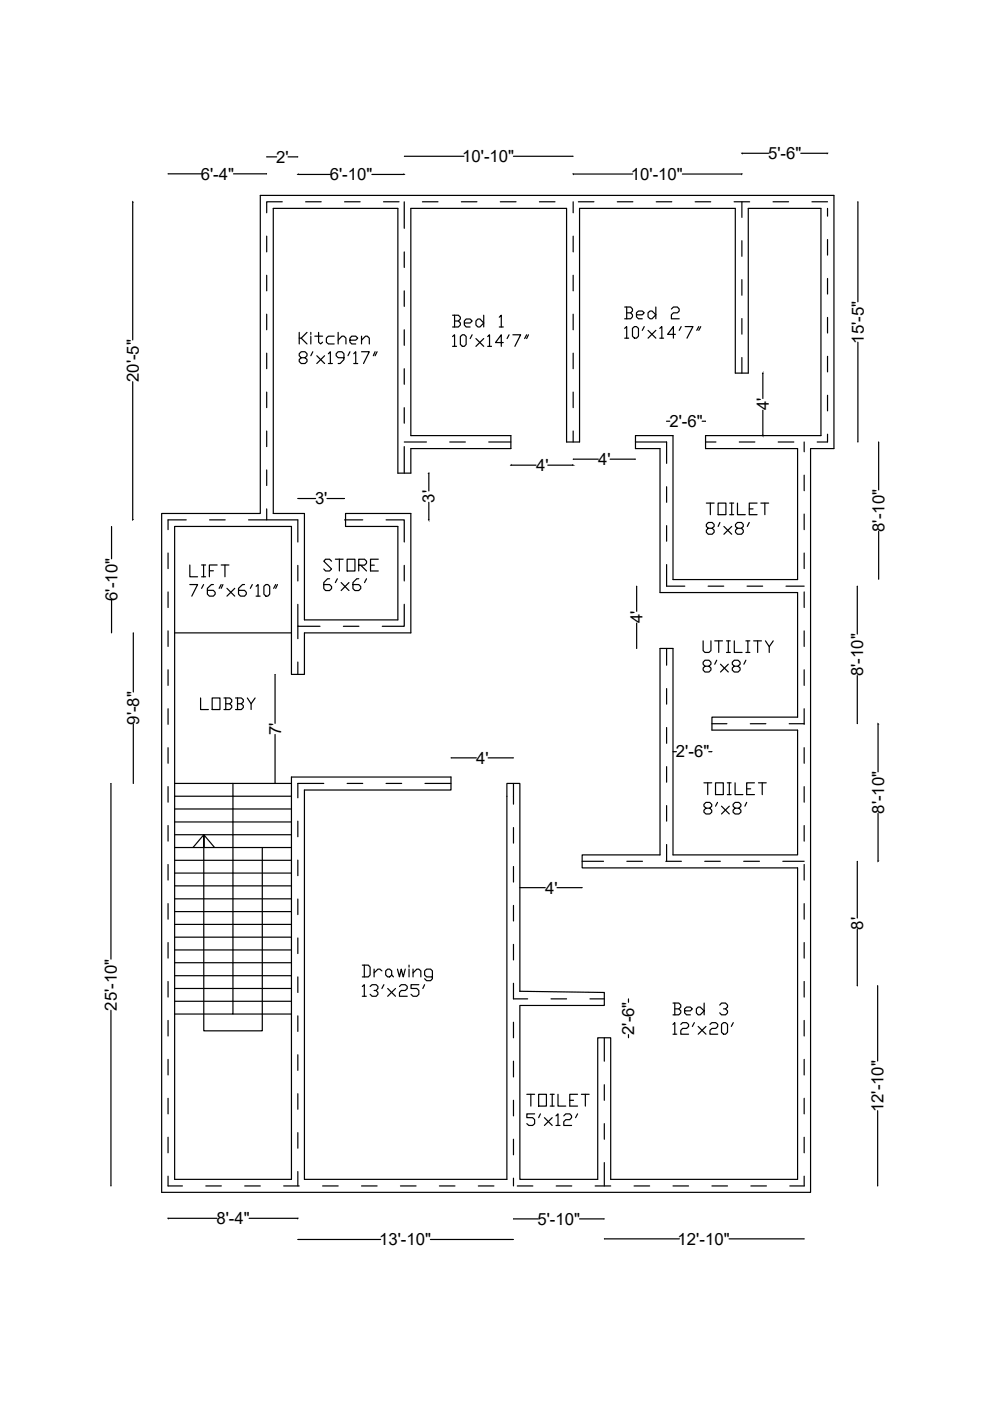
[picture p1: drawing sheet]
<svg xmlns="http://www.w3.org/2000/svg" width="210mm" height="297mm" viewBox="0 0 210 297" stroke-linecap="round" stroke-linejoin="round" font-family="sans-serif">
<!-- layer: Layer2 -->
<g fill="none" stroke="#000" stroke-width=".25">
<path d="M56.5 50.1v3.3M56.5 58.4v3.3M59.8 42.8h-3.3v2.3M64.8 42.8h3.3M73.1 42.8h3.3M81.3 42.8h3.3M85.7 42.8v5.6M85.7 53.4v3.3M89.6 42.8h3.3M97.8 42.8h3.3M106.1 42.8h3.3M114.4 42.8h3.3"/>
<path d="M121.5 42.8v2.3M121.5 50.1v3.3M121.5 58.4v3.3M122.6 42.8h3.3M130.9 42.8h3.3M139.1 42.8h3.3M147.4 42.8h3.3M155.6 42.8h3.3M157.3 42.8v3.3M157.3 51v3.3M157.3 59.3v3.3M163.9 42.8h3.3"/>
<path d="M172.2 42.8h3.3M175.5 44.2v1.6M175.5 50.8v3.3M175.5 59v3.3M56.5 66.6v3.3M56.5 74.9v3.3M85.7 61.7v3.3M85.7 69.9v3.3M85.7 78.2v3.3M121.5 66.6v3.3M121.5 74.9v3.3M157.3 67.5v3.4"/>
<path d="M157.3 75.8v3.3M175.5 67.3v3.3M175.5 75.6v3.3M56.5 83.1v3.3M56.5 91.4v3.3M56.5 99.6v3.3M85.7 93.7h4.7M85.7 86.4v3.3M85.7 94.7v5.6M95.4 93.7h3.3M103.6 93.7h4.7M121.5 83.1v3.3"/>
<path d="M121.5 91.4v2.3M134.7 93.7h6.6v4.5M149.6 93.7h2.2M156.7 93.7h3.3M165 93.7h3.3M170.5 93.7v2.1M175.5 83.8v3.3M175.5 92.1v1.6h-2.2M35.6 117.2v3.4M39.5 110.2h-3.9v2.1M44.4 110.2h3.3M56.5 107.9v2.3h-3.8"/>
<path d="M56.5 110.2h6.6v4.7M63.1 119.9v3.3M73.1 110.2h3.8M81.9 110.2h3.8v4.7M85.7 119.9v3.3M141.3 119.7v4.6h3.9M141.3 103.2v3.3M141.3 111.4v3.4M170.5 100.7v3.3M170.5 109v3.3M170.5 117.2v3.4M35.6 125.5v3.3"/>
<path d="M35.6 133.8v3.3M63.1 128.1v4.7h4.7M63.1 132.8v2.6M72.8 132.8h3.3M85.7 128.1v4.7h-4.6M141.3 137.5v3.5M150.1 124.3h3.3M158.4 124.3h3.3M166.7 124.3h3.8M170.5 125.5v3.3M170.5 133.8v3.3M35.6 142v3.3"/>
<path d="M35.6 150.3v3.3M35.6 158.5v3.3M63.1 140.4v2.6M141.3 146v3.3M141.3 154.2v3.4M150.9 153.4h3.2M159.1 153.4h3.3M167.3 153.4h3.2M170.5 142v3.3M170.5 150.3v3.3M170.5 158.5v3.3M35.6 166.8v3.3"/>
<path d="M35.6 175v3.3M63.1 174.1v3.3M68.7 166.1h-5.6v3M73.6 166.1h3.3M81.9 166.1h3.3M90.1 166.1h5.5M108.9 166.1v4.4M108.9 175.5v3.3M141.3 162.5v3.3M141.3 170.8v3.3M141.3 179.1v3.5M170.5 166.8v3.3"/>
<path d="M170.5 175v3.3M35.6 183.3v3.3M35.6 191.6v3.3M35.6 199.8v3.3M63.1 182.4v3.3M63.1 190.6v3.3M63.1 198.9v3.3M108.9 183.7v3.3M108.9 192v3.3M123.4 182.6h4.6M132.9 182.6h3.3M141.2 182.6h3.3"/>
<path d="M149.4 182.6h3.3M157.7 182.6h3.3M166 182.6h4.5M170.5 183.3v3.3M170.5 191.6v3.3M170.5 199.8v3.3M35.6 208.1v3.3M35.6 216.4v3.3M63.1 207.1v3.3M63.1 215.4v3.3M108.9 200.2v3.3M108.9 208.5v3.3h3"/>
<path d="M108.9 216.7v3.3M116.8 211.8h3.3M125.1 211.8h3M170.5 208.1v3.3M170.5 216.4v3.3M35.6 224.6v3.3M35.6 232.9v3.3M63.1 223.6v3.3M63.1 231.9v3.3M108.9 225v3.3M108.9 233.3v3.3M128.1 220v5"/>
<path d="M128.1 230v3.3M128.1 238.2v3.3M170.5 224.6v3.3M170.5 232.9v3.3M35.6 249.4v2h3.1M35.6 241.1v3.3M43.6 251.4h3.3M51.9 251.4h3.3M60.1 251.4h3.3M63.1 240.1v3.3M63.1 248.4v3M68.4 251.4h3.3"/>
<path d="M76.7 251.4h3.3M84.9 251.4h3.3M93.2 251.4h3.3M101.4 251.4h3.3M108.9 241.5v3.3M108.9 249.8v1.6M109.7 251.4h3.3M117.9 251.4h3.3M126.2 251.4h3.3M128.1 246.5v4.9M134.4 251.4h3.3M142.7 251.4h3.3"/>
<path d="M150.9 251.4h3.3M159.2 251.4h3.3M170.5 249.4v2h-3M170.5 241.1v3.3"/>
</g>
<!-- layer: 0 -->
<g fill="none" stroke="#000" stroke-width=".25">
<path d="M35.7 36.9h7M49.5 36.9h7M56.6 33.3h2.1M61.1 33.3h2M63.2 37h6.8M78.9 37h6.8M85.8 33.1h12.6M108.9 33.1h12.5M121.6 36.9h12.5M144.7 36.9h12.6M157.3 32.5h5.7M169.8 32.5h5.6"/>
<path d="M28.1 42.8v29.3M55.2 41.4h121.6v53.7h-4.9v157.7h-137.6v-143.9h20.9zM57.9 44.2h26.5v56.1h2.7v-5.2h21.2v-2.7h-21.2v-48.2h33v49.5h2.8v-49.5h33v34.9h2.8v-34.9h15.4v48.2h-24.5v2.7h19.5v27.8h-26.4v-30.5h-8v2.7h5.2v30.5h29.2v26.4h-18.2v2.8h18.2v26.5h-26.4v-43.8h-2.8v43.8h-16.5v2.7h45.7v66h-39.6v-30h-2.8v30h-16.5v-36.8h17.9v-2.8l-17.9-.2v-44.1h-2.7v83.9h-43v-82.5h31.1v-2.8h-33.8v85.3h-24.8v-138.4h24.8v31.4h2.7v-8.8h22.6v-25.3h-13.8v2.7h11.1v19.8h-19.9v-22.5h-6.6zM181.9 42.8v21.2M63.4 70.5v2.4M63.9 75.8l-.5-.4v-.4l.5-.4h.8l.4 .4v.4l-.4 .4h-.8l-.5 .4v.5l.5 .4h.8l.4-.4v-.5l-.4-.4M63.9 71.7l1.2 1.2M65.1 70.5l-1.2 1.2h-.5M65.9 70.5v.4M65.9 71.3v1.6M66.3 74.6l-.4 .8M66.7 71.3h1.7"/>
<path d="M67.2 75.4l1.6 1.7M67.5 70.5v2l.5 .4 .4-.4M68.8 75.4l-1.6 1.7M69.6 75l.4-.4v2.5M69.6 77.1h.9M70.9 71.3h-1.3l-.4 .4v.8l.4 .4h1.3M71.7 72.1l.8-.8h.4l.4 .4v1.2M71.7 70.5v2.4M72.9 75.8h-1.2l-.4-.4v-.4l.4-.4h.8l.4 .4v1.2l-.8 .9h-.4M74.2 72.1h1.2l.4-.4-.4-.4h-.8l-.4 .4v.8l.4 .4h.8M74.2 74.6l-.4 .8M75 75l.4-.4v2.5"/>
<path d="M75 77.1h.8M76.7 72.1l.8-.8h.4l.4 .4v1.2M76.7 74.6h1.6l-1.2 2.5M76.7 71.3v1.6M79.5 74.6l-.4 .8M80 74.6l-.5 .8M96 66.8h1.2l.4 .5v.3l-.4 .5M96 71.4l.4-.4v2.4M96 73.4h.8M96.4 68.1h.8l.4 .4v.4l-.4 .4h-1.2M96.4 66.8v2.5M97.6 71.4l.4-.4h.5l.3 .4v1.6l-.3 .4h-.5l-.4-.4z"/>
<path d="M98.5 68.5h1.2l.4-.4-.4-.5h-.9l-.3 .5v.8l.3 .4h.9M100.1 71l-.4 .8M100.9 68.1l.4-.5h.5l.8 .9-.8 .8h-.5l-.4-.4zM100.9 71.8l1.7 1.6M102.6 66.8v2.5M102.6 71.8l-1.7 1.6M103.4 71.4l.4-.4v2.4M103.4 73.4h.8M105.9 67.3l.4-.5v2.5M105.9 69.3h.8M106.7 72.6h-1.6l1.2-1.6v2.4M107.9 71l-.4 .8"/>
<path d="M108.7 71h1.7l-1.2 2.4M111.7 71l-.5 .8M112 71l-.3 .8M132.4 65.1h1.3l.4 .4v.4l-.4 .4M132.4 69.6l.5-.4v2.5M132.4 71.7h.9M132.9 66.3h.8l.4 .4v.5l-.4 .4h-1.3M132.9 65.1v2.5M134.1 69.6l.4-.4h.4l.5 .4v1.7l-.5 .4h-.4l-.4-.4zM134.9 66.7h1.3l.4-.4-.4-.4h-.8l-.5 .4v.9l.5 .4h.8M136.6 69.2l-.4 .8M137.4 66.3l.4-.4h.4l.9 .8-.9 .9h-.4l-.4-.4z"/>
<path d="M137.4 70l1.7 1.7M139.1 65.1v2.5M139.1 70l-1.7 1.7M139.9 69.6l.4-.4v2.5M139.9 71.7h.8M142.4 65.5l.4-.4h.8l.4 .4v.4l-.4 .4h-.8l-.4 .4v.9h1.6M143.2 70.9h-1.7l1.3-1.7v2.5M144.4 69.2l-.4 .8M145.3 69.2h1.6l-1.2 2.5M148.2 69.2l-.5 .8M148.6 69.2l-.4 .8M161.7 79.2v5.3"/>
<path d="M181.9 72.5v21.2M28.1 80.9v29.3M108.4 98.6h5.3M116.1 98.6h5.3M121.6 97.4h5.3M129.4 97.4h5.2M141.4 89.3h.6M148.9 89.3h.6M161.7 87v5.3M186.3 93.8v10.1M23.7 111.7v6.8M40.2 119.8v2.5h1.7"/>
<path d="M42.7 119.8h.9M43.2 119.8v2.5M46 119.8h-1.6v2.5M46.9 119.8h1.6M47.7 119.8v2.5M63.2 105.7h3.7M69.3 105.7h3.7M70.3 119l-.4-.4h-.9l-.3 .4 1.6 1.6-.4 .5h-.9l-.3-.5M71.1 118.6h1.7M72 118.6v2.5M73.6 118.6h1.7v2.5h-1.7zM76.1 119.8h1.2l.4-.4v-.4l-.4-.4h-1.2v2.5"/>
<path d="M76.5 119.8l1.2 1.3M78.6 119.8h.8M80.2 118.6h-1.6v2.5h1.6M90.9 100.4v3.7M90.9 106.5v3.7M149.8 106.7h1.6M150.2 112l-.4-.4v-.4l.4-.4h.8l.4 .4v.4l-.4 .4h-.8l-.4 .4v.4l.4 .5h.8l.4-.5v-.4l-.4-.4M150.6 106.7v2.4M152.3 106.7h1.6v2.4h-1.6zM152.6 110.8l-.3 .8M153.5 111.6l1.6 1.7M154.7 106.7h.9"/>
<path d="M154.7 109.1h.9M155.1 106.7v2.4M155.1 111.6l-1.6 1.7M156.4 106.7v2.4h1.6M156.4 112l-.5-.4v-.4l.5-.4h.8l.4 .4v.4l-.4 .4h-.8l-.5 .4v.4l.5 .5h.8l.4-.5v-.4l-.4-.4M158.9 107.9h.8M158.9 110.8l-.5 .8M160.5 106.7h-1.6v2.4h1.6M161.3 106.7h1.7M162.2 106.7v2.4M186.3 112.7v10.1M23.7 127.3v6.8"/>
<path d="M28.3 134.2v12.5M37 134.2h24.8M40.2 123.9h1.7l-1.2 2.5M42.7 122.3h.9M43.2 123.9l-.5 .8M44.4 121h.8M45.2 123.9h-.4l-.8 .8v1.3l.4 .4h.8l.4-.4v-.4l-.4-.4h-1.2M46.9 123.9l-.4 .8M47.3 123.9l-.4 .8M48.1 124.7l1.7 1.7M49.8 124.7l-1.7 1.7M51.8 123.9h-.4l-.8 .8v1.3l.4 .4h.8l.4-.4v-.4l-.4-.4h-1.2"/>
<path d="M53.5 123.9l-.4 .8M54.3 124.3l.4-.4v2.5M54.3 126.4h.8M56 124.3l.4-.4h.4l.4 .4v1.7l-.4 .4h-.4l-.4-.4zM58.4 123.9l-.4 .8M58.8 123.9l-.4 .8M69.9 122.7h-.4l-.8 .8v1.3l.3 .4h.9l.4-.4v-.4l-.4-.5h-1.2M71.5 122.7l-.4 .8M72.3 123.5l1.7 1.7M74 123.5l-1.7 1.7M76.1 122.7h-.5l-.8 .8v1.3l.5 .4h.8l.4-.4v-.4l-.4-.5h-1.3M77.7 122.7l-.4 .8"/>
<path d="M135 124.3v5.3M135 132.1v5.3M149.1 135.9v2.1l.4 .3h.8l.4-.3v-2.1M151.5 135.9h1.7M152 140l-.5 .8M152.4 135.9v2.4M154 135.9h.8M154 138.3h.8M154.4 135.9v2.4M155.7 135.9v2.4h1.6M158.1 135.9h.9M158.1 138.3h.9"/>
<path d="M158.1 140l-.4 .8M158.6 135.9v2.4M159.8 135.9h1.6M160.6 135.9v2.4M162.3 135.9l.8 1.2v1.2M163.9 135.9l-.8 1.2M181.8 124.3v10.1M28.3 153.5v12.6M58.3 143v10.4M58.3 155.7v10.4M142.7 159.4h.7M149.5 141.3l-.4-.5v-.4l.4-.4h.8l.4 .4v.4l-.4 .5h-.8l-.4 .3v.5l.4 .4h.8l.4-.4v-.5l-.4-.3"/>
<path d="M150.3 159.4h.6M152.8 140.8l1.6 1.7M154.4 140.8l-1.6 1.7M155.7 141.3l-.4-.5v-.4l.4-.4h.8l.4 .4v.4l-.4 .5h-.8l-.4 .3v.5l.4 .4h.8l.4-.4v-.5l-.4-.3M181.8 143.2v10.2M186.2 153.5v10.1M23.5 166.1v37.3M37 166.1h24.8M37 168.8h24.8M37 171.5h24.8M37 174.3h24.8M37 177h24.8"/>
<path d="M37 179.7h24.8M43.2 179.7v-2.7v2.7M43.2 177l-2.3 2.7M45.5 179.7l-2.3-2.7v41.6h12.4v-38.9M49.4 166.1v48.9h-12.4M95.7 160.7h5.3M103.5 160.7h5.3M149.3 166h1.6M149.7 171.4l-.4-.5v-.4l.4-.4h.8l.4 .4v.4l-.4 .5h-.8l-.4 .4v.4l.4 .4h.8l.4-.4v-.4l-.4-.4M150.1 166v2.5M151.7 166h1.7v2.5h-1.7zM152.1 170.1l-.4 .8"/>
<path d="M153 170.9l1.6 1.7M154.2 166h.8M154.2 168.5h.8M154.6 166v2.5M154.6 170.9l-1.6 1.7M155.9 166v2.5h1.6M155.9 171.4l-.5-.5v-.4l.5-.4h.8l.4 .4v.4l-.4 .5h-.8l-.5 .4v.4l.5 .4h.8l.4-.4v-.4l-.4-.4M158.3 167.2h.9M158.3 170.1l-.4 .8M160 166h-1.7v2.5h1.7M160.8 166h1.7M161.6 166v2.5"/>
<path d="M186.2 172.5v10.1M37 182.4h24.8M37 185.1h24.8M37 187.8h24.8M37 190.6h24.8M37 193.3h24.8M37 196h24.8M37 198.7h24.8M110.3 188.2h5.3M118.1 188.2h5.3M181.8 182.7v11.9M181.8 197v12"/>
<path d="M23.5 214.2v37.2M37 201.4h24.8M37 204.1h24.8M37 206.9h24.8M37 209.6h24.8M37 212.3h24.8M49.4 215h12.4M76.8 204.6h1.3l.4 .4v1.7l-.4 .4h-1.3M76.8 209.2l.4-.4v2.4M76.8 211.2h.9M77.2 204.6v2.5M78.5 209.2l.4-.4h.8l.4 .4v.4l-.4 .4h-.4"/>
<path d="M79.3 205.5v1.6M79.7 210l.4 .4v.4l-.4 .4h-.8l-.4-.4M81 205.9l-.5-.4h-.4l-.8 .8M81.4 208.8l-.4 .8M81.8 205.9l.4-.4h.4l.4 .4v.8l-.4 .4h-.4l-.4-.4zM82.2 209.6l1.6 1.6M83 206.7l.4 .4M83.8 209.6l-1.6 1.6M84.3 205.5l.4 1.6 .4-1.6 .4 1.6 .4-1.6M84.7 209.2l.4-.4h.8l.4 .4v.4l-.4 .4h-.8l-.4 .4v.8h1.6M86.7 204.6v.4M86.7 205.5v1.6"/>
<path d="M87.6 206.3l.8-.8h.4l.4 .4v1.2M87.6 205.5v1.6M88.8 208.8h-1.6v.8h1.2l.4 .4v.8l-.4 .4h-.8l-.4-.4M90 208.8l-.4 .8M91.7 207.1h-1.2l-.5-.4v-.8l.5-.4h.8l.4 .4v1.6l-.4 .4h-.8l-.5-.4M133.3 211.9v.6M133.3 219.4v.6M142.7 212.7h1.2l.4 .4v.4l-.4 .4M142.7 217.2l.4-.4v2.5M142.7 219.3h.8M143.1 213.9h.8l.4 .4v.4l-.4 .5h-1.2M143.1 212.7v2.5"/>
<path d="M144.3 217.2l.4-.4h.9l.4 .4v.4l-.4 .4h-.9l-.4 .5v.8h1.7M145.1 214.3h1.3l.4-.4-.4-.4h-.8l-.5 .4v.8l.5 .5h.8M147.2 216.8l-.4 .8M148 213.5h.4l.9 .8-.9 .9h-.4l-.4-.5v-.8zM148 217.6l1.7 1.7M149.3 212.7v2.5M149.7 217.6l-1.7 1.7M150.5 217.2l.4-.4h.9l.4 .4v.4l-.4 .4h-.9l-.4 .5v.8h1.7M152.6 213.1l.4-.4h.8l.4 .4v.4l-.4 .4h-.4M153 217.2l.4-.4h.4l.4 .4v1.6l-.4 .5h-.4l-.4-.5zM153.8 213.9l.4 .4v.4l-.4 .5h-.8l-.4-.5M155.5 216.8l-.4 .8"/>
<path d="M186.1 209v15.9M111.7 232h1.7M112.6 232v2.5M113.4 236.2h-1.7v.8h1.2l.5 .4v.8l-.5 .4h-.8l-.4-.4M114.2 232h1.7v2.5h-1.7zM114.6 236.2l-.4 .8M115.4 237l1.7 1.6M116.7 232h.8M116.7 234.5h.8M117.1 232v2.5M117.1 237l-1.7 1.6M117.9 236.6l.4-.4v2.4"/>
<path d="M117.9 238.6h.8M118.3 232v2.5h1.7M119.5 236.6l.5-.4h.8l.4 .4v.4l-.4 .4h-.8l-.5 .4v.8h1.7M120.8 233.3h.8M122.5 232h-1.7v2.5h1.7M122.5 236.2l-.5 .8M123.3 232h1.6M124.1 232v2.5M186.1 235.5v15.9M35.7 258.3h10.3M52.8 258.3h10.3M108.9 258.4h5.2"/>
<path d="M122.9 258.4h5.1M63.2 262.8h17.5M91.3 262.8h17.5M128.2 262.7h15.8M154.6 262.7h15.9"/>
</g>
<text font-size="5.7" x="41.3" y="151.7">LOBBY</text>
<g font-size="3.6">
<text x="58.6" y="34.5">2'</text>
<text x="98" y="34.4">10'-10&quot;</text>
<text x="162.8" y="33.8">5'-6&quot;</text>
<text x="42.6" y="38.1">6'-4&quot;</text>
<text x="69.9" y="38.2">6'-10&quot;</text>
<text x="133.8" y="38.2">10'-10&quot;</text>
<text x="183.1" y="72.9" transform="rotate(-90 183.1 72.9)">15'-5&quot;</text>
<text x="29.4" y="81" transform="rotate(-90 29.4 81)">20'-5&quot;</text>
<text x="163" y="87" transform="rotate(-90 163 87)">4'</text>
<text x="141.9" y="90.6">2'-6&quot;</text>
<text x="113.7" y="99.9">4'</text>
<text x="126.9" y="98.6">4'</text>
<text x="66.8" y="106.9">3'</text>
<text x="92.1" y="106.6" transform="rotate(-90 92.1 106.6)">3'</text>
<text x="187.5" y="112.8" transform="rotate(-90 187.5 112.8)">8'-10&quot;</text>
<text x="24.9" y="127.4" transform="rotate(-90 24.9 127.4)">6'-10&quot;</text>
<text x="136.3" y="132.2" transform="rotate(-90 136.3 132.2)">4'</text>
<text x="183" y="143.4" transform="rotate(-90 183 143.4)">8'-10&quot;</text>
<text x="29.5" y="153.7" transform="rotate(-90 29.5 153.7)">9'-8&quot;</text>
<text x="59.6" y="155.9" transform="rotate(-90 59.6 155.9)">7'</text>
<text x="101" y="162">4'</text>
<text x="143.3" y="160.6">2'-6&quot;</text>
<text x="187.4" y="172.5" transform="rotate(-90 187.4 172.5)">8'-10&quot;</text>
<text x="115.6" y="189.5">4'</text>
<text x="183" y="197.1" transform="rotate(-90 183 197.1)">8'</text>
<text x="24.8" y="214.3" transform="rotate(-90 24.8 214.3)">25'-10&quot;</text>
<text x="134.5" y="219.4" transform="rotate(-90 134.5 219.4)">2'-6&quot;</text>
<text x="187.3" y="235.8" transform="rotate(-90 187.3 235.8)">12'-10&quot;</text>
<text x="45.9" y="259.6">8'-4&quot;</text>
<text x="113.9" y="259.7">5'-10&quot;</text>
<text x="143.7" y="263.9">12'-10&quot;</text>
<text x="80.4" y="264">13'-10&quot;</text>
</g>
</svg>
